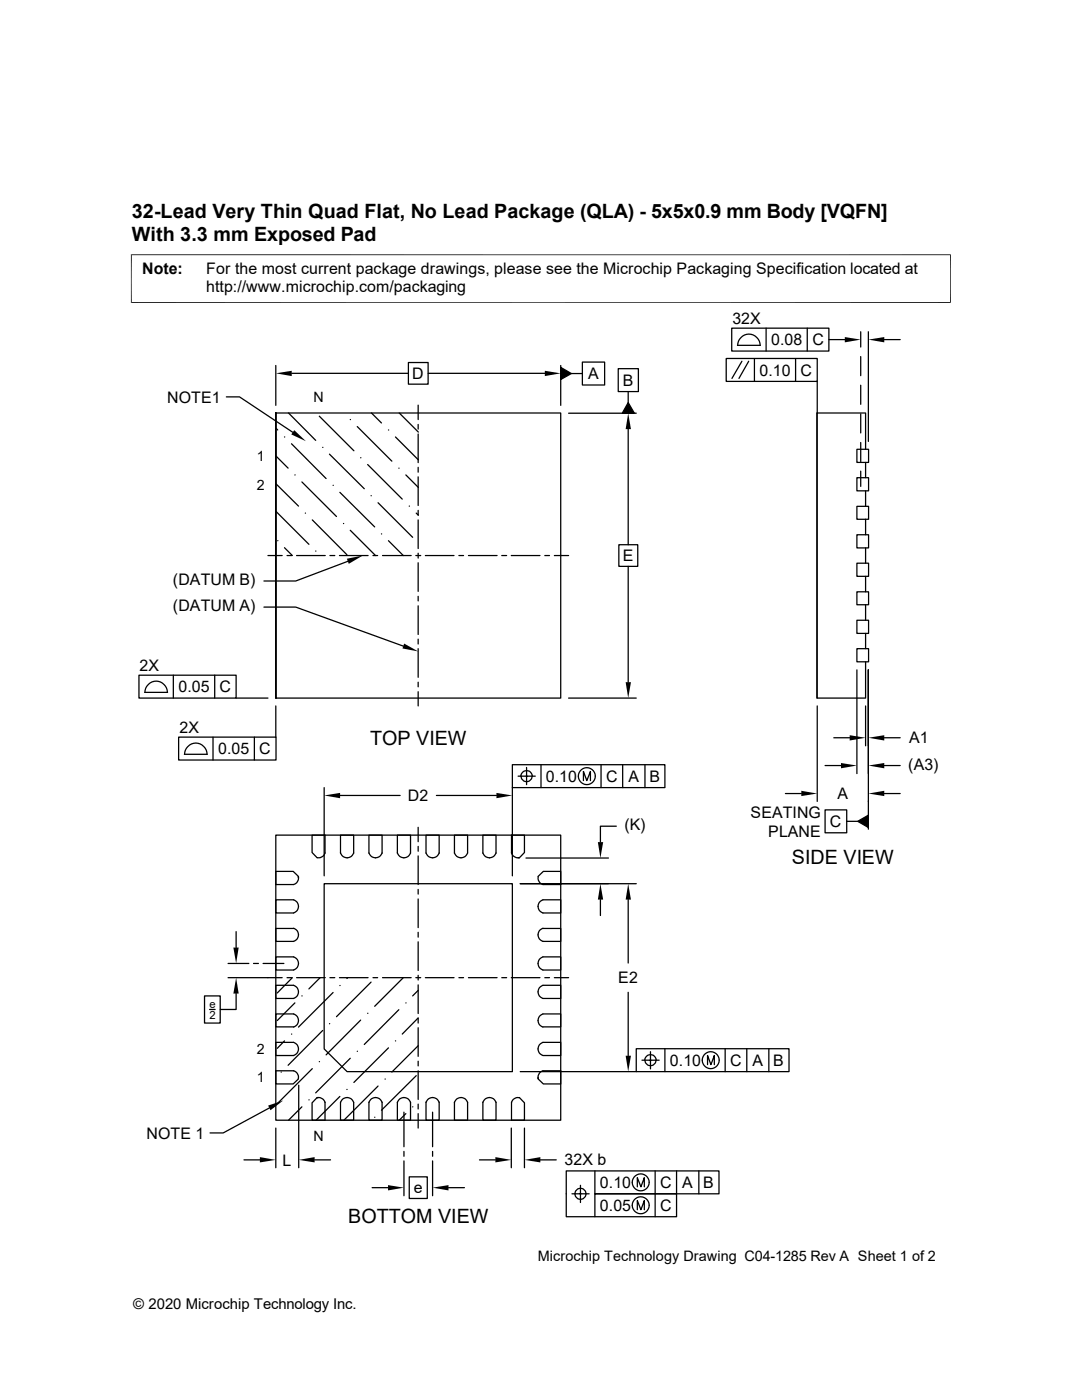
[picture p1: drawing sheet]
<svg xmlns="http://www.w3.org/2000/svg" width="216mm" height="279mm" viewBox="0 0 216 279" stroke-linecap="round" stroke-linejoin="round" font-family="sans-serif">
<g fill="none" stroke="#000" stroke-width=".25">
<path d="M45.2 79.2h2.6l10.6 7.1M55 72.9v8M58.2 74.5h23.3M81.5 72.3h3.9v4.4h-3.9zM85.4 74.5h23.3M111.9 73.3l2.1 1.2-2.1 1.2zM111.9 72.9v8M114 74.5h2.2M116.2 72.3h4.4v4.5h-4.4zM123.4 73.6h4v4.5h-4zM125.3 78.1v2.2M144.9 71.5h18.2v4.6h-18.2z"/>
<path d="M146 65.5h19.4v4.6h-19.4zM147.2 68.9h4.5a2.24 2.24 0 0 0-2.3-2.2 2.24 2.24 0 0 0-2.2 2.2M148 72.1l-2 3.4M149.4 72.1l-2 3.4M150.5 71.5v4.6M152.9 65.5v4.6M158.7 71.5v4.6M161.1 65.5v4.6M163.1 76.1v6.4M165.4 67.8h3.2M171.7 66.2v3.1M171.7 71.2v3.8"/>
<path d="M171.7 76.9v3.8M173.3 66.2v21.9M176.4 67.8h3.2M55 82.4h56.9v56.9h-56.9v-56.9v56.9M55 96.5l4.6 4.5M55 91l2.5 2.4M55 85.4l.4 .4M56.8 87.2h.1M57.6 82.4l5.4 5.5M58.2 88.6l6.9 6.9M58.8 94.8h.1M60.2 96.2l6.9 6.9"/>
<path d="M63.7 83.1l6.9 6.9M64.4 89.3h.1M65.7 90.6l7 6.9M66.5 96.9h.1M67.8 98.3l7 6.9M69.9 83.7h.1M71.3 85.1l6.9 6.9M72 91.4h.1M73.4 92.7l6.9 6.9M74 98.9h.1M74.1 82.4l2 2M77.5 85.8h.1"/>
<path d="M78.9 87.2l4.6 4.6M79.6 93.4h.1M79.7 82.4l3.8 3.8M81 94.8l2.5 2.5M83.4 80.9v2.8M83.4 84.7v.9M83.4 86.6v5.7M83.4 93.3v.9M83.4 95.2v5.7M113.5 82.5h13.5M125.3 80.3l1.3 2.2h-2.4zM125.3 85.6v23.1"/>
<path d="M163 82.4v56.9M171 95.3h2.3v2.7h-2.3zM171 89.7h2.3v2.6h-2.3zM171.7 82.6v3.8M171.7 88.3v3.8M171.7 94v3.1M172.7 89.7v-7.3h-9.7v56.9h9.7v-7.2M172.7 92.3v3M172.7 98v3M53.5 110.9h2.8M55 102l6.6 6.6M55.4 107.9h.1"/>
<path d="M56.8 109.3l1.5 1.6M57.3 110.9h.9M59.2 110.9h5.7M60.9 102.4h.1M62.3 103.8l6.9 6.9M63 110h.1M65.8 110.9h1M67.7 110.9h5.7M68.5 104.5h.1M69.4 112l-10.4 4h-6.3M69.9 105.8l5 5.1M74.4 110.9h1"/>
<path d="M75.4 100.3l6.9 6.9M76.1 106.6h.1M76.3 110.9h5.7M77.5 107.9l3 3M81.7 101h.1M83 110.9h.9M83.1 102.4l.4 .4M83.4 101.9v.9M83.4 103.8v5.7M83.4 110.4v1M83.4 112.3v5.7M83.4 119v.9"/>
<path d="M84.9 110.9h5.7M91.6 110.9h.9M93.5 110.9h5.7M100.1 110.9h1M102 110.9h5.7M108.7 110.9h.9M110.6 110.9h2.9M123.5 108.7h3.8v4.3h-3.8zM125.3 113v23.1M171 118.1h2.3v2.6h-2.3zM171 112.4h2.3v2.6h-2.3zM171 106.7h2.3v2.6h-2.3z"/>
<path d="M171 101h2.3v2.6h-2.3zM172.7 103.6v3.1M172.7 109.3v3.1M172.7 115v3.1M27.7 134.7h19.4v4.6h-19.4zM28.9 138.2h4.5a2.24 2.24 0 0 0-2.2-2.3 2.24 2.24 0 0 0-2.3 2.3M34.6 134.7v4.6M42.8 134.7v4.6M47.1 139.3h6.4M52.7 121.2h6.3l21.5 7.7M83.4 120.9v5.7M83.4 127.6v.9"/>
<path d="M83.4 129.5v5.7M83.4 136.1v1M83.4 138v2.9M113.5 139.3h13.5M171 129.5h2.3v2.6h-2.3zM171 123.8h2.3v2.6h-2.3zM171 133.7v20.7M172.7 120.7v3.1M172.7 126.4v3.1M173.3 133.7v31.8M35.6 147.1h19.5v4.6h-19.5zM36.8 150.5h4.6"/>
<path d="M36.8 150.5a2.24 2.24 0 0 1 2.3-2.2 2.24 2.24 0 0 1 2.2 2.2M42.5 147.1v4.6M50.8 147.1v4.6M55 140.9v6.2M64.7 157.2v17.6M67.9 158.8h11.9M87.1 158.8h12M102.2 152.6h30.5v4.6h-30.5zM102.2 157.2v17.6M103.4 154.9h3.4M103.9 154.9a1.14 1.14 0 0 1 1.2-1.1 1.14 1.14 0 0 1 1.1 1.1M104 154.9a1.1 1.1 0 0 0 1.1 1.1 1.1 1.1 0 0 0 1.1-1.1"/>
<path d="M105.1 153.2v3.4M107.9 152.6v4.6M116.4 155.8v-1.8l.7 1.8 .7-1.8v1.8M119.9 152.6v4.6M124.2 152.6v4.6M128.7 152.6v4.6M156.7 158.4h3.2M163.1 140.9v19M164.6 152.8h3.2M166.4 147.2h3.1M172.7 140.9v7.9M176.4 147.2h3.2"/>
<path d="M176.4 152.8h3.2M176.4 158.4h3.2M55 166.7h56.9v56.9h-56.9zM55 179.6h3.6a1.37 1.37 0 0 1 1 1.3 1.37 1.37 0 0 1-1 1.3h-3.6zM59.6 174.9l-1.1-1h-3.5v2.6h3.6a1.35 1.35 0 0 0 .9-1.5l.1 .2M64.7 176.4h37.5v37.5h-32.9l-4.6-4.6zM64.9 170.3v-3.6h-2.6v3.4l1 1.1M64.9 170.2a1.35 1.35 0 0 1-1.6 1M67.9 170.2a1.37 1.37 0 0 0 1.4 1 1.37 1.37 0 0 0 1.3-1M67.9 170.3v-3.6h2.7v3.6M73.6 170.2a1.37 1.37 0 0 0 1.3 1 1.37 1.37 0 0 0 1.3-1M73.6 170.3v-3.6h2.6v3.6"/>
<path d="M79.3 170.2a1.37 1.37 0 0 0 1.3 1 1.37 1.37 0 0 0 1.3-1M79.3 170.3v-3.6h2.6v3.6M83.4 165.1v2.9M83.4 168.9v1M83.4 170.8v5.7M83.4 177.5v.9M83.4 179.4v5.7M85 170.2a1.37 1.37 0 0 0 1.3 1 1.37 1.37 0 0 0 1.3-1M85 170.3v-3.6h2.6v3.6M90.7 170.2a1.37 1.37 0 0 0 1.3 1 1.37 1.37 0 0 0 1.3-1M90.7 170.3v-3.6h2.6v3.6M96.4 170.2a1.37 1.37 0 0 0 1.3 1 1.37 1.37 0 0 0 1.3-1"/>
<path d="M96.4 170.3v-3.6h2.6v3.6M102.1 170.3v-3.6h2.5v3.4l-1 1.1M102.1 170.2a1.35 1.35 0 0 0 1.5 1h-.2M103.8 176.4h23.2M104.9 171.2h16.5M107.4 174.9l1-1h3.5v2.6h-3.6a1.35 1.35 0 0 1-.9-1.5M119.8 179.5v3.2M123 164.9h-3.2v3.2M125.3 179.5v12.7M164.6 161.6h4.4v4.6h-4.4zM169 163.9h2.2M171.2 163.9l2.1-1.2v2.4z"/>
<path d="M40.8 198.8h3.1v5.4h-3.1zM45.5 195.1h10.8M45.5 192.3h4.2M47.1 198.3v3.2h-3.2M47.1 185.9v3.2M50.6 192.3h1M52.5 192.3h4.1M55 185.3h3.6a1.37 1.37 0 0 1 1 1.3 1.37 1.37 0 0 1-1 1.3h-3.6zM55 191h3.6a1.37 1.37 0 0 1 1 1.3 1.37 1.37 0 0 1-1 1.3h-3.6zM55 196.6h3.6a1.37 1.37 0 0 1 1 1.4 1.37 1.37 0 0 1-1 1.3h-3.6zM57.3 195.1h.9M58.3 195.1l-3 3.1"/>
<path d="M59.2 195.1h5.7M60.2 198.8h.1M63.9 195.1l-2.3 2.3M65.8 195.1h1M66.5 198.1l-6.9 6.9M67.7 195.1h5.7M67.8 196.7h.1M69.4 195.1l-.2 .2M74 196l-6.9 6.9M74.4 195.1h1M76.3 195.1h5.7M80.5 195.1l-5.7 5.7"/>
<path d="M83 195.1h.9M83.4 197.7l-1.1 1.1M83.4 186.1v.9M83.4 188v5.7M83.4 194.6v1M83.4 196.6v5.7M84.9 195.1h5.7M91.6 195.1h.9M93.5 195.1h5.7M100.1 195.1h1M102 195.1h5.7M107.6 197.1l.7-.5h3.6v2.7h-3.6a1.39 1.39 0 0 1-.7-2.2z"/>
<path d="M107.6 191.5l.7-.5h3.6v2.6h-3.6a1.39 1.39 0 0 1-.7-2.1zM107.6 185.8l.7-.5h3.6v2.6h-3.6a1.39 1.39 0 0 1-.7-2.1zM107.6 180.1l.7-.5h3.6v2.6h-3.6a1.39 1.39 0 0 1-.7-2.1zM108.7 195.1h.9M110.6 195.1h2.9M125.3 198v12.7M41.8 201.5h1.1M55 208h3.6a1.37 1.37 0 0 1 1 1.3 1.37 1.37 0 0 1-1 1.4h-3.6zM56.1 214h.1M56.8 207.7l-1.5 1.5M58.2 206.4h.1M58.6 204.9h-3.6v-2.5h3.6a1.37 1.37 0 0 1 1 1.3 1.37 1.37 0 0 1-1 1.3"/>
<path d="M58.8 200.2l-3.5 3.5M59.5 215.3a1.35 1.35 0 0 0-.9-1.6h-3.6v2.6h3.5l1.1-1M59.6 216.6v16.4M61.6 219.5h.1M62.3 213.3l-6.9 6.9M63.3 219l-1 1.1v3.5h2.6v-3.6M63.5 219l-.2 .1a1.35 1.35 0 0 1 1.6 .9M63.7 211.9h.1M64.4 205.7l-6.9 6.9M65.7 204.3h.1M67.8 218.8l-4.7 4.8M67.9 220v3.6h2.7v-3.6"/>
<path d="M69.2 217.4h.1M69.9 211.2l-6.9 6.9M71.3 209.8h.1M72 203.6l-6.9 6.9M73.4 202.2h.1M73.6 220v3.6h2.6v-3.6M75.4 216.7l-6.8 6.9M76.8 215.3h.1M77.5 209.1l-6.9 6.9M78.9 207.7h.1M79.3 220v3.6h2.6v-3.6M79.6 201.5l-6.9 6.9"/>
<path d="M81 200.2h.1M83.1 214.7l-7 6.9M83.4 204.2v-1l-3.1 3.2M83.4 208.7l-5.2 5.3M83.4 205.1v5.7M83.4 211.8v.9M83.4 213.7v5.7M85 220v3.6h2.6v-3.6M90.7 220v3.6h2.6v-3.6M96.4 220v3.6h2.6v-3.6M103.6 219l1 1.1v3.5h-2.5v-3.6M103.6 219.1a1.35 1.35 0 0 0-1.5 .9"/>
<path d="M103.8 213.9h23.2M107.4 215v.3a1.35 1.35 0 0 1 .9-1.6h3.6v2.6h-3.5l-1-1M107.6 208.5l.7-.5h3.6v2.7h-3.6a1.39 1.39 0 0 1-.7-2.2zM108.3 204.9h3.6v-2.5h-3.6a1.37 1.37 0 0 0-.9 1.3 1.37 1.37 0 0 0 .9 1.3M127 209.3h30.4v4.6h-30.4zM128.1 211.6h3.4M128.7 211.6a1.14 1.14 0 0 1 1.1-1.1 1.14 1.14 0 0 1 1.1 1.1M128.7 211.6a1.1 1.1 0 0 0 1.1 1.1 1.1 1.1 0 0 0 1.1-1.1M129.8 209.9v3.4M132.7 209.3v4.6M141.2 212.5v-1.8l.7 1.8 .6-1.8v1.8M144.7 209.3v4.6"/>
<path d="M149 209.3v4.6M153.4 209.3v4.6M48.7 231.5h3.2M53.8 221.1l-9.3 5h-2.6M55 225.1v7.9M60.2 220.9l-2.6 2.7M62.8 231.5h3.2M67.9 220a1.37 1.37 0 0 1 1.4-1 1.37 1.37 0 0 1 1.3 1M73.6 220a1.37 1.37 0 0 1 1.3-1 1.37 1.37 0 0 1 1.3 1M74.3 237h3.1M74.8 223h.1M79.3 220a1.37 1.37 0 0 1 1.3-1 1.37 1.37 0 0 1 1.3 1"/>
<path d="M80.6 222v6.9M80.6 229.8v1M80.6 231.7v6.9M81 222.3l-1.3 1.3M81.7 234.9h3.6v4.3h-3.6zM82.3 220.9h.1M83.4 220.3v1M83.4 222.3v2.8M85 220a1.37 1.37 0 0 1 1.3-1 1.37 1.37 0 0 1 1.3 1M86.3 222v6.9M86.3 229.8v1M86.3 231.7v6.9"/>
<path d="M89.5 237h3.2M90.7 220a1.37 1.37 0 0 1 1.3-1 1.37 1.37 0 0 1 1.3 1M95.7 231.5h3.1M96.4 220a1.37 1.37 0 0 1 1.3-1 1.37 1.37 0 0 1 1.3 1M102 225.1v7.9M104.6 225.1v7.9M107.8 231.5h3.2M114.1 238.3h3.5M115.8 236.6v3.4M118.7 233.7v4.6h16.3v4.5h-22v-9.1h30.5v4.6h-24.8v4.5M127.2 236.9v-1.9l.7 1.9 .7-1.9v1.9M130.7 233.7v9.1"/>
<path d="M135 233.7v4.6M139.4 233.7v4.6M127.2 241.4v-1.8l.7 1.8 .7-1.8v1.8"/>
<circle cx="117.1" cy="154.9" r="1.69"/>
<circle cx="141.8" cy="211.6" r="1.69"/>
<circle cx="115.8" cy="238.3" r="1.11"/>
<circle cx="127.9" cy="236" r="1.69"/>
<circle cx="127.9" cy="240.5" r="1.69"/>
</g>
<g fill="#000">
<path d="M55 74.5l3.2-.5v1.1zM108.7 74l3.2 .5-3.2 .6zM111.9 73.3l2.1 1.2-2.1 1.2zM168.6 67.3l3.1 .5-3.1 .5zM173.3 67.8l3.1-.5v1zM58.7 85.9l2.3 2.2-2.9-1.4zM125.3 82.5l.6 3.1h-1.1zM125.3 80.3l1.3 2.2h-2.4zM69.2 111.5l3.2-.6-2.8 1.6zM80.6 128.4l2.8 1.6-3.1-.6zM124.8 136.1h1.1l-.6 3.2zM64.7 158.8l3.2-.6v1.1z"/>
<path d="M99.1 158.2l3.1 .6-3.1 .5zM159.9 157.8l3.2 .6-3.2 .5zM167.8 152.3l3.2 .5-3.2 .5zM169.5 146.7l3.2 .5-3.2 .6zM173.3 147.2l3.1-.5v1.1zM173.3 152.8l3.1-.5v1zM173.3 158.4l3.1-.6v1.1zM119.8 176.4l.6 3.1h-1.1zM119.3 168.1h1.1l-.6 3.1zM125.3 176.4l.6 3.1h-1.1zM171.2 163.9l2.1-1.2v2.4zM46.6 189.1h1l-.5 3.2z"/>
<path d="M47.1 195.1l.5 3.2h-1zM124.8 210.7h1.1l-.6 3.2zM51.9 230.9l3.1 .6-3.1 .5zM53.5 220.6l3-1-2.5 2zM59.6 231.5l3.2-.6v1.1zM77.4 236.5l3.2 .5-3.2 .6zM86.3 237l3.2-.5v1.1zM98.8 230.9l3.2 .6-3.2 .5zM104.6 231.5l3.2-.6v1.1z"/>
</g>
<path d="M26.1 50.8h163.6M26.2 50.8v9.7M189.7 50.8v9.7M26.1 60.4h163.6" fill="none" stroke="#000" stroke-width=".2"/>
<g font-size="3.9">
<text x="26.3" y="43.5">32-Lead Very Thin Quad Flat, No Lead Package (QLA) - 5x5x0.9 mm Body [VQFN]</text>
<text x="26.3" y="48">With 3.3 mm Exposed Pad</text>
<text x="73.8" y="148.6">TOP VIEW</text>
<text x="158" y="172.5">SIDE VIEW</text>
<text x="69.5" y="244">BOTTOM VIEW</text>
</g>
<g font-size="3.2">
<text x="28.4" y="54.6">Note:</text>
<text x="41.1" y="54.6">For the most current package drawings, please see the Microchip Packaging Specification located at</text>
<text x="41.1" y="58.3">http://www.microchip.com/packaging</text>
<text x="146.1" y="64.7">32X</text>
<text x="153.9" y="68.9">0.08</text>
<text x="162.1" y="68.9">C</text>
<text x="82.3" y="75.6">D</text>
<text x="117.3" y="75.7">A</text>
<text x="124.3" y="77">B</text>
<text x="151.6" y="75">0.10</text>
<text x="159.7" y="75">C</text>
<text x="33.4" y="80.3">NOTE1</text>
<text x="124.2" y="112">E</text>
<text x="34.5" y="116.8">(DATUM B)</text>
<text x="34.5" y="122">(DATUM A)</text>
<text x="27.9" y="133.9">2X</text>
<text x="35.6" y="138.1">0.05</text>
<text x="43.8" y="138.2">C</text>
<text x="35.8" y="146.3">2X</text>
<text x="181.4" y="148.4">A1</text>
<text x="43.5" y="150.5">0.05</text>
<text x="51.7" y="150.5">C</text>
<text x="181.2" y="153.6">(A3)</text>
<text x="81.4" y="159.9">D2</text>
<text x="108.9" y="156">0.10</text>
<text x="120.9" y="156">C</text>
<text x="125.4" y="156">A</text>
<text x="129.6" y="156">B</text>
<text x="167.1" y="159.5">A</text>
<text x="124.6" y="165.7">(K)</text>
<text x="149.8" y="163.2">SEATING</text>
<text x="153.3" y="167">PLANE</text>
<text x="165.6" y="165.1">C</text>
<text x="123.4" y="196.3">E2</text>
<text x="133.7" y="212.7">0.10</text>
<text x="145.7" y="212.7">C</text>
<text x="150.2" y="212.7">A</text>
<text x="154.3" y="212.7">B</text>
<text x="29.2" y="227.2">NOTE 1</text>
<text x="56.4" y="232.6">L</text>
<text x="112.6" y="232.6">32X b</text>
<text x="82.6" y="238.2">e</text>
<text x="119.7" y="237.1">0.10</text>
<text x="131.7" y="237.1">C</text>
<text x="136.1" y="237.1">A</text>
<text x="140.3" y="237.1">B</text>
<text x="119.7" y="241.7">0.05</text>
<text x="131.7" y="241.7">C</text>
</g>
<text font-size="3" x="26.6" y="261.3">© 2020 Microchip Technology Inc.</text>
<text font-size="2.9" x="107.3" y="251.6">Microchip Technology Drawing C04-1285 Rev A Sheet 1 of 2</text>
<g font-size="2.8">
<text x="62.5" y="80.2">N</text>
<text x="51.3" y="92">1</text>
<text x="51.3" y="97.7">2</text>
<text x="51.3" y="210.4">2</text>
<text x="51.3" y="216">1</text>
<text x="62.5" y="227.8">N</text>
</g>
<g font-size="2.2">
<text x="41.8" y="201.2">e</text>
<text x="41.8" y="203.3">2</text>
</g>
</svg>
